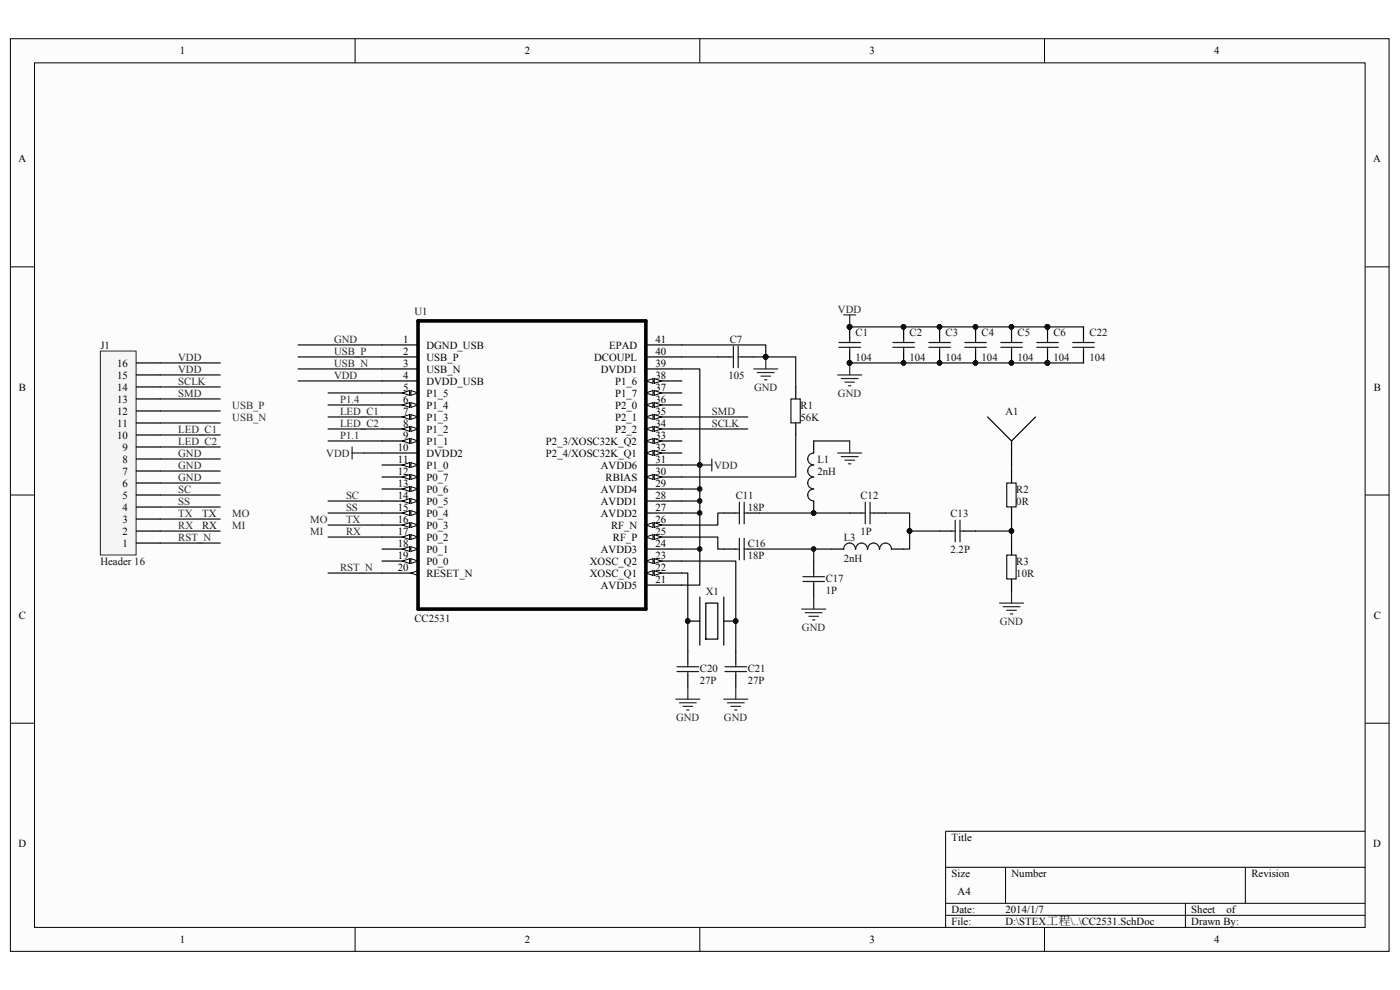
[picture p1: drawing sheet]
<svg xmlns="http://www.w3.org/2000/svg" width="297mm" height="210mm" viewBox="0 0 297 210" stroke-linecap="round" stroke-linejoin="round" font-family="sans-serif">
<path d="M2.2 8.3h292.5v193.5h-292.5z" fill="#fcfcfc"/>
<path d="M2.2 8.2h292.5v193.6h-292.5z" fill="none" stroke="#000" stroke-width=".21"/>
<path d="M7.4 13.4h282.2v183.3h-282.2z" fill="#fcfcfc"/>
<g fill="none" stroke="#000" stroke-width=".21">
<path d="M7.3 13.3h282.3v183.4h-282.3zM75.3 8.2v5.1M148.5 8.2v5.1M221.6 8.2v5.1M2.2 56.6h5.1M289.6 56.6h5.1M2.2 105h5.1M289.6 105h5.1M2.2 153.4h5.1M289.6 153.4h5.1M289.6 176.3h-89v20.4M75.3 196.7v5.1"/>
<path d="M148.5 196.7v5.1M200.6 184h89M200.6 191.6h89M200.6 194.2h89M213.3 184v7.6M221.6 196.7v5.1M251.5 191.6v5.1M264.2 184v7.6"/>
</g>
<g fill="none" stroke="#000" stroke-width=".25">
<path d="M81.1 75.7h7.6M81.1 73.2h7.6M81.1 78.3h7.6M152.3 75.7h2.5M157.4 75.7h2.5M180.3 69.3v2.6M180.3 74.4v2.6M191.7 69.3v2.6M191.7 74.4v2.6M199.3 69.3v2.6M199.3 74.4v2.6M207 69.3v2.6"/>
<path d="M207 74.4v2.6M214.6 69.3v2.6M214.6 74.4v2.6M222.2 69.3v2.6M222.2 74.4v2.6M81.1 80.8h7.6M81.1 83.4h7.6M168.8 82.1v2.5M168.8 89.7v2.6M172.6 93.5v2.6M209.5 88.4l5.1 5.1 5.1-5.1M214.6 93.5v5.1"/>
<path d="M214.6 99.9v2.6M153.5 108.8h2.6M153.5 116.5h2.6M158.6 108.8h2.6M158.6 116.5h2.6M172.6 106.3v2.5M172.6 119v2.6M176.4 116.5h2.6M180.3 108.8h2.5M185.3 108.8h2.6M189.2 116.5h2.5M199.3 112.6h2.6"/>
<path d="M204.4 112.6h2.6M214.6 107.6v2.5M145.9 131.8h2.6M145.9 138.1v2.6M148.5 126.7v10.1M149.7 127.9h2.6v7.7h-2.6zM153.5 126.7v10.1M153.5 131.8h2.6M156.1 138.1v2.6M172.6 124.1v2.6M145.9 143.2v2.6M156.1 143.2v2.6"/>
</g>
<g fill="#0e0e0e" stroke="#0e0e0e" stroke-width=".21">
<circle cx="180.2" cy="77" r=".49"/>
<circle cx="180.2" cy="69.3" r=".49"/>
<circle cx="148.4" cy="98.6" r=".49"/>
<circle cx="148.4" cy="116.5" r=".49"/>
<circle cx="148.4" cy="108.8" r=".49"/>
<circle cx="148.4" cy="106.3" r=".49"/>
<circle cx="148.4" cy="103.7" r=".49"/>
<circle cx="162.4" cy="75.7" r=".49"/>
<circle cx="172.6" cy="108.8" r=".49"/>
<circle cx="172.6" cy="116.5" r=".49"/>
<circle cx="192.9" cy="112.6" r=".49"/>
<circle cx="145.9" cy="131.7" r=".49"/>
<circle cx="156.1" cy="131.7" r=".49"/>
<circle cx="191.7" cy="77" r=".49"/>
<circle cx="191.7" cy="69.3" r=".49"/>
<circle cx="199.3" cy="77" r=".49"/>
<circle cx="199.3" cy="69.3" r=".49"/>
<circle cx="206.9" cy="77" r=".49"/>
<circle cx="206.9" cy="69.3" r=".49"/>
<circle cx="214.6" cy="77" r=".49"/>
<circle cx="214.6" cy="69.3" r=".49"/>
<circle cx="222.2" cy="77" r=".49"/>
<circle cx="222.2" cy="69.3" r=".49"/>
</g>
<g fill="none" stroke="#1c1c1c" stroke-width=".25">
<path d="M154.8 75.7h.8M155.6 73.4v4.6M156.6 75.7h.8M156.6 73.4v4.6M178 72.7h4.5M178 73.7h4.5M180.3 71.9v.8M180.3 73.7v.7M189.4 72.7h4.6M189.4 73.7h4.6M191.7 71.9v.8M191.7 73.7v.7"/>
<path d="M197 72.7h4.6M197 73.7h4.6M199.3 71.9v.8M199.3 73.7v.7M204.7 72.7h4.6M204.7 73.7h4.6M207 71.9v.8M207 73.7v.7M212.3 72.7h4.6M212.3 73.7h4.6M214.6 71.9v.8M214.6 73.7v.7"/>
<path d="M219.9 72.7h4.6M219.9 73.7h4.6M222.2 71.9v.8M222.2 73.7v.7M167.8 84.6h2v5.1h-2zM172.6 98.6a1.25 1.25 0 0 0-1.2 1.3 1.25 1.25 0 0 0 1.2 1.3M172.6 96.1a1.25 1.25 0 0 0-1.2 1.3 1.25 1.25 0 0 0 1.2 1.2M156.1 108.8h.8M156.1 116.5h.8M156.9 106.5v4.6M156.9 114.2v4.6M157.9 108.8h.7"/>
<path d="M157.9 106.5v4.6M157.9 114.2v4.6M157.9 116.5h.7M172.6 103.7a1.25 1.25 0 0 0-1.2 1.3 1.25 1.25 0 0 0 1.2 1.3M172.6 101.2a1.25 1.25 0 0 0-1.2 1.3 1.25 1.25 0 0 0 1.2 1.2M179 116.5a1.25 1.25 0 0 1 1.2-1.3 1.25 1.25 0 0 1 1.3 1.3M181.5 116.5a1.25 1.25 0 0 1 1.3-1.3 1.25 1.25 0 0 1 1.2 1.3M182.8 108.8h.8M183.6 106.5v4.6M184.1 116.5a1.25 1.25 0 0 1 1.2-1.3 1.25 1.25 0 0 1 1.3 1.3M184.6 108.8h.7M184.6 106.5v4.6"/>
<path d="M186.6 116.5a1.25 1.25 0 0 1 1.3-1.3 1.25 1.25 0 0 1 1.2 1.3M201.9 112.6h.7M202.6 110.4v4.5M203.7 112.6h.7M203.7 110.4v4.5M213.6 102.5h2v5h-2zM170.3 123.3h4.6M170.3 122.3h4.6M172.6 121.6v.7M172.6 123.3v.8M143.6 142.5h4.6M143.6 141.4h4.6"/>
<path d="M145.9 140.7v.7M145.9 142.5v.7M153.8 142.5h4.6M153.8 141.4h4.6M156.1 140.7v.7M156.1 142.5v.7"/>
</g>
<g fill="none" stroke="#262626" stroke-width=".25">
<path d="M159.9 78.3h5.1M160.7 79h3.5M161.4 79.8h2.1M162.4 75.7v2.6M177.7 79.5h5.1M179 66.8h2.5M180.3 66.8v2.5M180.3 77v2.5M74.7 94.8v2.6M74.7 96.1h2.5M148.5 98.6h2.5M151 97.4v2.5"/>
<path d="M162.2 80.6h.5M177.7 96.1h5.1M178.5 80.3h3.5M178.5 96.9h3.5M179.2 81.1h2.1M179.2 97.6h2.1M180 81.8h.5M180 98.4h.5M180.3 93.5v2.6M170.1 129.2h5.1M170.8 130h3.6M171.6 130.7h2"/>
<path d="M172.4 131.5h.5M172.6 126.7v2.5M143.4 148.3h5.1M144.1 149.1h3.6M144.9 149.8h2M145.7 150.6h.5M145.9 145.8v2.5M153.5 148.3h5.1M154.3 149.1h3.6M155.1 149.8h2M155.8 150.6h.5M156.1 145.8v2.5"/>
</g>
<g fill="none" stroke="#0e0e0e" stroke-width=".25">
<path d="M144.6 78.3h3.9v45.8h-3.9M144.6 73.2h17.8v2.5M144.6 75.7h7.7M159.9 75.7h2.5M162.4 75.7h6.4v6.4M180.3 69.3h41.9M180.3 77h41.9M77.2 96.1h3.9M144.6 98.6h3.9M144.6 91h14M144.6 88.4h14M168.8 92.3v8.9h-24.2"/>
<path d="M172.6 93.5h7.7M214.6 98.6v1.3M69.6 108.8h11.5M69.6 106.3h11.5M69.6 111.4h11.5M69.6 113.9h11.5M144.6 113.9h7.7v2.6h1.2M144.6 119h11.5v19.1M144.6 116.5h3.9M144.6 108.8h3.9M144.6 106.3h3.9M144.6 103.7h3.9"/>
<path d="M153.5 108.8h-1.2v2.6h-7.7M161.2 116.5h15.2M161.2 108.8h19.1M172.6 116.5v2.5M187.9 108.8h5.1v3.8M193 112.6v3.9h-1.3M193 112.6h6.3M69.6 121.6h11.5M144.6 121.6h1.3v16.5"/>
</g>
<g fill="#fcfcfc" stroke="#000" stroke-width=".21">
<path d="M87.2 82.8l1.5 .6-1.5 .5z"/>
<path d="M85.4 83.4l1.5-.6v1.1z"/>
</g>
<path d="M81.1 85.9h7.6" fill="none" stroke="#000" stroke-width=".25"/>
<g fill="#fcfcfc" stroke="#000" stroke-width=".21">
<path d="M87.2 85.4l1.5 .5-1.5 .5z"/>
<path d="M85.4 85.9l1.5-.5v1z"/>
</g>
<path d="M81.1 88.4h7.6" fill="none" stroke="#000" stroke-width=".25"/>
<g fill="#fcfcfc" stroke="#000" stroke-width=".21">
<path d="M87.2 87.9l1.5 .5-1.5 .6z"/>
<path d="M85.4 88.4l1.5-.5v1.1z"/>
</g>
<path d="M81.1 91h7.6" fill="none" stroke="#000" stroke-width=".25"/>
<g fill="#fcfcfc" stroke="#000" stroke-width=".21">
<path d="M87.2 90.5l1.5 .5-1.5 .5z"/>
<path d="M85.4 91l1.5-.5v1z"/>
</g>
<path d="M81.1 93.5h7.6" fill="none" stroke="#000" stroke-width=".25"/>
<g fill="#fcfcfc" stroke="#000" stroke-width=".21">
<path d="M87.2 93l1.5 .5-1.5 .6z"/>
<path d="M85.4 93.5l1.5-.5v1.1z"/>
</g>
<path d="M81.1 96.1h7.6M81.1 98.6h7.6" fill="none" stroke="#000" stroke-width=".25"/>
<g fill="#fcfcfc" stroke="#000" stroke-width=".21">
<path d="M87.2 98.1l1.5 .5-1.5 .5z"/>
<path d="M85.4 98.6l1.5-.5v1z"/>
</g>
<path d="M81.1 101.2h7.6" fill="none" stroke="#000" stroke-width=".25"/>
<g fill="#fcfcfc" stroke="#000" stroke-width=".21">
<path d="M87.2 100.7l1.5 .5-1.5 .5z"/>
<path d="M85.4 101.2l1.5-.5v1z"/>
</g>
<path d="M81.1 103.7h7.6" fill="none" stroke="#000" stroke-width=".25"/>
<g fill="#fcfcfc" stroke="#000" stroke-width=".21">
<path d="M87.2 103.2l1.5 .5-1.5 .5z"/>
<path d="M85.4 103.7l1.5-.5v1z"/>
</g>
<path d="M81.1 106.3h7.6" fill="none" stroke="#000" stroke-width=".25"/>
<g fill="#fcfcfc" stroke="#000" stroke-width=".21">
<path d="M87.2 105.8l1.5 .5-1.5 .5z"/>
<path d="M85.4 106.3l1.5-.5v1z"/>
</g>
<path d="M81.1 108.8h7.6" fill="none" stroke="#000" stroke-width=".25"/>
<g fill="#fcfcfc" stroke="#000" stroke-width=".21">
<path d="M87.2 108.3l1.5 .5-1.5 .5z"/>
<path d="M85.4 108.8l1.5-.5v1z"/>
</g>
<path d="M81.1 111.4h7.6" fill="none" stroke="#000" stroke-width=".25"/>
<g fill="#fcfcfc" stroke="#000" stroke-width=".21">
<path d="M87.2 110.9l1.5 .5-1.5 .5z"/>
<path d="M85.4 111.4l1.5-.5v1z"/>
</g>
<path d="M81.1 113.9h7.6" fill="none" stroke="#000" stroke-width=".25"/>
<g fill="#fcfcfc" stroke="#000" stroke-width=".21">
<path d="M87.2 113.4l1.5 .5-1.5 .5z"/>
<path d="M85.4 113.9l1.5-.5v1z"/>
</g>
<path d="M81.1 116.5h7.6" fill="none" stroke="#000" stroke-width=".25"/>
<g fill="#fcfcfc" stroke="#000" stroke-width=".21">
<path d="M87.2 116l1.5 .5-1.5 .5z"/>
<path d="M85.4 116.5l1.5-.5v1z"/>
</g>
<path d="M81.1 119h7.6" fill="none" stroke="#000" stroke-width=".25"/>
<g fill="#fcfcfc" stroke="#000" stroke-width=".21">
<path d="M87.2 118.5l1.5 .5-1.5 .5z"/>
<path d="M85.4 119l1.5-.5v1z"/>
</g>
<path d="M81.1 121.6h7.6" fill="none" stroke="#000" stroke-width=".25"/>
<path d="M87.2 121.6l1.5-.5v1z" fill="#fcfcfc" stroke="#000" stroke-width=".21"/>
<path d="M137 124.1h7.6M137 121.6h7.6" fill="none" stroke="#000" stroke-width=".25"/>
<g fill="#fcfcfc" stroke="#000" stroke-width=".21">
<path d="M137 121.6l1.5-.5v1z"/>
<path d="M138.8 121.1l1.5 .5-1.5 .5z"/>
</g>
<path d="M137 119h7.6" fill="none" stroke="#000" stroke-width=".25"/>
<g fill="#fcfcfc" stroke="#000" stroke-width=".21">
<path d="M137 119l1.5-.5v1z"/>
<path d="M138.8 118.5l1.5 .5-1.5 .5z"/>
</g>
<path d="M137 116.5h7.6M137 113.9h7.6" fill="none" stroke="#000" stroke-width=".25"/>
<g fill="#fcfcfc" stroke="#000" stroke-width=".21">
<path d="M137 113.9l1.5-.5v1z"/>
<path d="M138.8 113.4l1.5 .5-1.5 .5z"/>
</g>
<path d="M137 111.4h7.6" fill="none" stroke="#000" stroke-width=".25"/>
<g fill="#fcfcfc" stroke="#000" stroke-width=".21">
<path d="M137 111.4l1.5-.5v1z"/>
<path d="M138.8 110.9l1.5 .5-1.5 .5z"/>
</g>
<path d="M137 108.8h7.6M137 106.3h7.6M137 103.7h7.6M137 101.2h7.6" fill="none" stroke="#000" stroke-width=".25"/>
<g fill="#fcfcfc" stroke="#000" stroke-width=".21">
<path d="M137 101.2l1.5-.5v1z"/>
<path d="M138.8 100.7l1.5 .5-1.5 .5z"/>
</g>
<path d="M137 98.6h7.6M137 96.1h7.6" fill="none" stroke="#000" stroke-width=".25"/>
<g fill="#fcfcfc" stroke="#000" stroke-width=".21">
<path d="M137 96.1l1.5-.5v1z"/>
<path d="M138.8 95.6l1.5 .5-1.5 .5z"/>
</g>
<path d="M137 93.5h7.6" fill="none" stroke="#000" stroke-width=".25"/>
<g fill="#fcfcfc" stroke="#000" stroke-width=".21">
<path d="M137 93.5l1.5-.5v1.1z"/>
<path d="M138.8 93l1.5 .5-1.5 .6z"/>
</g>
<path d="M137 91h7.6" fill="none" stroke="#000" stroke-width=".25"/>
<g fill="#fcfcfc" stroke="#000" stroke-width=".21">
<path d="M137 91l1.5-.5v1z"/>
<path d="M138.8 90.5l1.5 .5-1.5 .5z"/>
</g>
<path d="M137 88.4h7.6" fill="none" stroke="#000" stroke-width=".25"/>
<g fill="#fcfcfc" stroke="#000" stroke-width=".21">
<path d="M137 88.4l1.5-.5v1.1z"/>
<path d="M138.8 87.9l1.5 .5-1.5 .6z"/>
</g>
<path d="M137 85.9h7.6" fill="none" stroke="#000" stroke-width=".25"/>
<g fill="#fcfcfc" stroke="#000" stroke-width=".21">
<path d="M137 85.9l1.5-.5v1z"/>
<path d="M138.8 85.4l1.5 .5-1.5 .5z"/>
</g>
<path d="M137 83.4h7.6" fill="none" stroke="#000" stroke-width=".25"/>
<g fill="#fcfcfc" stroke="#000" stroke-width=".21">
<path d="M137 83.4l1.5-.6v1.1z"/>
<path d="M138.8 82.8l1.5 .6-1.5 .5z"/>
</g>
<path d="M137 80.8h7.6" fill="none" stroke="#000" stroke-width=".25"/>
<g fill="#fcfcfc" stroke="#000" stroke-width=".21">
<path d="M137 80.8l1.5-.5v1z"/>
<path d="M138.8 80.3l1.5 .5-1.5 .5z"/>
</g>
<path d="M137 78.3h7.6M137 75.7h7.6M137 73.2h7.6" fill="none" stroke="#000" stroke-width=".25"/>
<path d="M88.7 68.1h48.3v61.1h-48.3z" fill="none" stroke="#000" stroke-width=".76"/>
<path d="M63.2 73.2h17.9M63.2 75.7h17.9M63.2 78.3h17.9M63.2 80.8h17.9" fill="none" stroke="#0e0e0e" stroke-width=".25"/>
<path d="M21.3 74.5h7.6v43.2h-7.6z" fill="#f5f5f5"/>
<path d="M21.3 74.5h7.6v43.2h-7.6z" fill="none" stroke="#262626" stroke-width=".21"/>
<g fill="none" stroke="#000" stroke-width=".25">
<path d="M28.9 79.5h5.1M28.9 77h5.1M229.9 69.3v2.6M229.9 74.4v2.6M28.9 99.9h5.1M28.9 97.4h5.1M28.9 94.8h5.1M28.9 92.3h5.1M28.9 89.7h5.1M28.9 87.2h5.1M28.9 84.6h5.1M28.9 82.1h5.1"/>
<path d="M28.9 115.2h5.1M28.9 112.6h5.1M28.9 110.1h5.1M28.9 107.6h5.1M28.9 105h5.1M28.9 102.5h5.1M214.6 115.2v2.5M214.6 122.8v2.6"/>
</g>
<g fill="none" stroke="#0e0e0e" stroke-width=".25">
<path d="M34 77h12.7M34 79.5h12.7M222.2 77h7.7M222.2 69.3h7.7M34 82.1h12.7M34 84.6h12.7M34 87.2h12.7M34 89.7h12.7M34 92.3h12.7M34 94.8h12.7M34 97.4h12.7M34 99.9h12.7"/>
<path d="M69.6 85.9h11.5M69.6 88.4h11.5M69.6 91h11.5M69.6 93.5h11.5M69.6 83.4h11.5M34 102.5h12.7M34 105h12.7M34 107.6h12.7M34 110.1h12.7M34 112.6h12.7M34 115.2h12.7M214.6 110.1v2.5h-7.6"/>
<path d="M214.6 112.6v2.6"/>
</g>
<path d="M212.1 127.9h5M212.8 128.7h3.6M213.6 129.5h2M214.3 130.2h.5M214.6 125.4v2.5" fill="none" stroke="#262626" stroke-width=".25"/>
<path d="M227.6 72.7h4.5M227.6 73.7h4.5M229.9 71.9v.8M229.9 73.7v.7M213.6 117.7h2v5.1h-2z" fill="none" stroke="#1c1c1c" stroke-width=".25"/>
<g fill="#0e0e0e" stroke="#0e0e0e" stroke-width=".21">
<circle cx="222.2" cy="77" r=".49"/>
<circle cx="222.2" cy="69.3" r=".49"/>
<circle cx="214.6" cy="112.6" r=".49"/>
</g>
<g font-size="2.3">
<text x="38.2" y="11.5">1</text>
<text x="111.3" y="11.5">2</text>
<text x="184.4" y="11.5">3</text>
<text x="257.6" y="11.5">4</text>
<text x="3.9" y="34.5">A</text>
<text x="291.3" y="34.5">A</text>
<text x="24.8" y="77.8">16</text>
<text x="85.5" y="72.7">1</text>
<text x="85.5" y="75.2">2</text>
<text x="85.5" y="77.8">3</text>
<text x="90.5" y="74">DGND_USB</text>
<text x="90.5" y="76.5">USB_P</text>
<text x="126" y="76.5">DCOUPL</text>
<text x="129.2" y="74">EPAD</text>
<text x="139.1" y="77.8">39</text>
<text x="139.1" y="75.2">40</text>
<text x="139.1" y="72.7">41</text>
<text x="4" y="82.8">B</text>
<text x="24.8" y="82.8">14</text>
<text x="24.8" y="80.3">15</text>
<text x="85.5" y="80.3">4</text>
<text x="85.5" y="82.8">5</text>
<text x="90.5" y="79">USB_N</text>
<text x="90.5" y="81.6">DVDD_USB</text>
<text x="127.5" y="79">DVDD1</text>
<text x="130.5" y="81.6">P1_6</text>
<text x="139.1" y="82.8">37</text>
<text x="139.1" y="80.3">38</text>
<text x="291.4" y="82.8">B</text>
<text x="24.8" y="88">12</text>
<text x="24.8" y="85.4">13</text>
<text x="85.5" y="85.4">6</text>
<text x="85.5" y="88">7</text>
<text x="90.5" y="84.1">P1_5</text>
<text x="90.5" y="86.7">P1_4</text>
<text x="90.5" y="89.2">P1_3</text>
<text x="130.5" y="89.2">P2_1</text>
<text x="130.5" y="86.7">P2_0</text>
<text x="130.5" y="84.1">P1_7</text>
<text x="139.1" y="88">35</text>
<text x="139.1" y="85.4">36</text>
<text x="24.8" y="93">10</text>
<text x="24.8" y="90.5">11</text>
<text x="26" y="95.6">9</text>
<text x="84.4" y="95.6">10</text>
<text x="85.5" y="90.5">8</text>
<text x="85.5" y="93">9</text>
<text x="90.5" y="91.8">P1_2</text>
<text x="90.5" y="94.3">P1_1</text>
<text x="115.8" y="94.3">P2_3/XOSC32K_Q2</text>
<text x="130.5" y="91.8">P2_2</text>
<text x="139.1" y="95.6">32</text>
<text x="139.1" y="93">33</text>
<text x="139.1" y="90.5">34</text>
<text x="26" y="100.7">7</text>
<text x="26" y="98.1">8</text>
<text x="84.4" y="98.1">11</text>
<text x="84.4" y="100.7">12</text>
<text x="90.5" y="96.9">DVDD2</text>
<text x="90.5" y="99.4">P1_0</text>
<text x="90.5" y="102">P0_7</text>
<text x="115.8" y="96.9">P2_4/XOSC32K_Q1</text>
<text x="127.5" y="99.4">AVDD6</text>
<text x="128.5" y="102">RBIAS</text>
<text x="139.1" y="100.7">30</text>
<text x="139.1" y="98.1">31</text>
<text x="26" y="105.8">5</text>
<text x="26" y="103.3">6</text>
<text x="84.4" y="103.3">13</text>
<text x="84.4" y="105.8">14</text>
<text x="90.5" y="104.5">P0_6</text>
<text x="90.5" y="107.1">P0_5</text>
<text x="127.5" y="107.1">AVDD1</text>
<text x="127.5" y="104.5">AVDD4</text>
<text x="139.1" y="105.8">28</text>
<text x="139.1" y="103.3">29</text>
<text x="26" y="113.4">2</text>
<text x="26" y="110.9">3</text>
<text x="26" y="108.3">4</text>
<text x="84.4" y="108.3">15</text>
<text x="84.4" y="110.9">16</text>
<text x="84.4" y="113.4">17</text>
<text x="90.5" y="109.6">P0_4</text>
<text x="90.5" y="112.1">P0_3</text>
<text x="127.5" y="109.6">AVDD2</text>
<text x="129.6" y="112.1">RF_N</text>
<text x="139.1" y="113.4">25</text>
<text x="139.1" y="110.9">26</text>
<text x="139.1" y="108.3">27</text>
<text x="26" y="116">1</text>
<text x="84.4" y="116">18</text>
<text x="84.4" y="118.5">19</text>
<text x="90.5" y="114.7">P0_2</text>
<text x="90.5" y="117.3">P0_1</text>
<text x="90.5" y="119.8">P0_0</text>
<text x="125.1" y="119.8">XOSC_Q2</text>
<text x="127.5" y="117.3">AVDD3</text>
<text x="130" y="114.7">RF_P</text>
<text x="139.1" y="118.5">23</text>
<text x="139.1" y="116">24</text>
<text x="84.4" y="121.1">20</text>
<text x="90.5" y="122.3">RESET_N</text>
<text x="125.1" y="122.3">XOSC_Q1</text>
<text x="127.5" y="124.9">AVDD5</text>
<text x="139.1" y="123.6">21</text>
<text x="139.1" y="121.1">22</text>
<text x="4" y="131.3">C</text>
<text x="291.4" y="131.3">C</text>
<text x="3.9" y="179.7">D</text>
<text x="201.9" y="178.4">Title</text>
<text x="291.3" y="179.7">D</text>
<text x="201.9" y="186">Size</text>
<text x="203.2" y="189.8">A4</text>
<text x="214.6" y="186">Number</text>
<text x="265.5" y="186">Revision</text>
<text x="201.9" y="193.7">Date:</text>
<text x="201.9" y="196.2">File:</text>
<text x="213.3" y="193.7">2014/1/7</text>
<text x="213.3" y="196.2">D:\STEX工程\..\CC2531.SchDoc</text>
<text x="252.7" y="193.7">Sheet</text>
<text x="252.7" y="196.2">Drawn By:</text>
<text x="260.2" y="193.7">of</text>
<text x="38.2" y="200">1</text>
<text x="111.3" y="200">2</text>
<text x="184.4" y="200">3</text>
<text x="257.6" y="200">4</text>
</g>
<g font-size="2.3" fill="#0e0e0e">
<text x="87.9" y="66.8">U1</text>
<text x="181.5" y="71.4">C1</text>
<text x="193" y="71.4">C2</text>
<text x="200.6" y="71.4">C3</text>
<text x="208.2" y="71.4">C4</text>
<text x="215.9" y="71.4">C5</text>
<text x="223.5" y="71.4">C6</text>
<text x="231.1" y="71.4">C22</text>
<text x="21.3" y="74">J1</text>
<text x="154.8" y="72.7">C7</text>
<text x="181.5" y="76.5">104</text>
<text x="193" y="76.5">104</text>
<text x="200.6" y="76.5">104</text>
<text x="208.2" y="76.5">104</text>
<text x="215.9" y="76.5">104</text>
<text x="223.5" y="76.5">104</text>
<text x="231.1" y="76.5">104</text>
<text x="154.6" y="80.3">105</text>
<text x="169.8" y="86.7">R1</text>
<text x="169.8" y="89.2">56K</text>
<text x="213.3" y="88">A1</text>
<text x="173.4" y="98.1">L1</text>
<text x="173.4" y="100.7">2nH</text>
<text x="156.1" y="105.8">C11</text>
<text x="182.5" y="105.8">C12</text>
<text x="215.6" y="104.5">R2</text>
<text x="215.6" y="107.1">0R</text>
<text x="42.9" y="109.6">TX</text>
<text x="42.9" y="112.1">RX</text>
<text x="158.6" y="108.3">18P</text>
<text x="182.5" y="113.4">1P</text>
<text x="201.6" y="109.6">C13</text>
<text x="21.3" y="119.8">Header 16</text>
<text x="158.6" y="116">C16</text>
<text x="158.6" y="118.5">18P</text>
<text x="179" y="114.7">L3</text>
<text x="179" y="119.3">2nH</text>
<text x="201.6" y="117.3">2.2P</text>
<text x="215.6" y="119.8">R3</text>
<text x="175.2" y="123.4">C17</text>
<text x="175.2" y="125.9">1P</text>
<text x="215.6" y="122.3">10R</text>
<text x="149.7" y="126.2">X1</text>
<text x="87.9" y="132">CC2531</text>
<text x="148.5" y="142.5">C20</text>
<text x="158.6" y="142.5">C21</text>
<text x="148.5" y="145">27P</text>
<text x="158.6" y="145">27P</text>
</g>
<g font-size="2.3" fill="#262626">
<text x="177.8" y="66.3">VDD</text>
<text x="37.8" y="76.5">VDD</text>
<text x="70.9" y="72.7">GND</text>
<text x="70.9" y="75.2">USB_P</text>
<text x="70.9" y="77.8">USB_N</text>
<text x="37.8" y="79">VDD</text>
<text x="37.8" y="81.6">SCLK</text>
<text x="70.9" y="80.3">VDD</text>
<text x="160" y="82.8">GND</text>
<text x="37.8" y="84.1">SMD</text>
<text x="49.3" y="86.7">USB_P</text>
<text x="49.3" y="89.2">USB_N</text>
<text x="72.1" y="88">LED_C1</text>
<text x="72.1" y="85.4">P1.4</text>
<text x="151" y="88">SMD</text>
<text x="177.8" y="84.1">GND</text>
<text x="37.8" y="91.8">LED_C1</text>
<text x="37.8" y="94.3">LED_C2</text>
<text x="72.1" y="90.5">LED_C2</text>
<text x="72.1" y="93">P1.1</text>
<text x="151" y="90.5">SCLK</text>
<text x="37.8" y="96.9">GND</text>
<text x="37.8" y="99.4">GND</text>
<text x="37.8" y="102">GND</text>
<text x="69.2" y="96.9">VDD</text>
<text x="151.5" y="99.4">VDD</text>
<text x="37.8" y="104.5">SC</text>
<text x="37.8" y="107.1">SS</text>
<text x="73.4" y="105.8">SC</text>
<text x="37.8" y="112.1">RX</text>
<text x="37.8" y="109.6">TX</text>
<text x="49.3" y="109.6">MO</text>
<text x="49.3" y="112.1">MI</text>
<text x="65.8" y="110.9">MO</text>
<text x="65.8" y="113.4">MI</text>
<text x="73.4" y="108.3">SS</text>
<text x="73.4" y="110.9">TX</text>
<text x="73.4" y="113.4">RX</text>
<text x="37.8" y="114.7">RST_N</text>
<text x="72.1" y="121.1">RST_N</text>
<text x="170.1" y="133.8">GND</text>
<text x="212.1" y="132.5">GND</text>
<text x="143.4" y="152.9">GND</text>
<text x="153.6" y="152.9">GND</text>
</g>
</svg>
